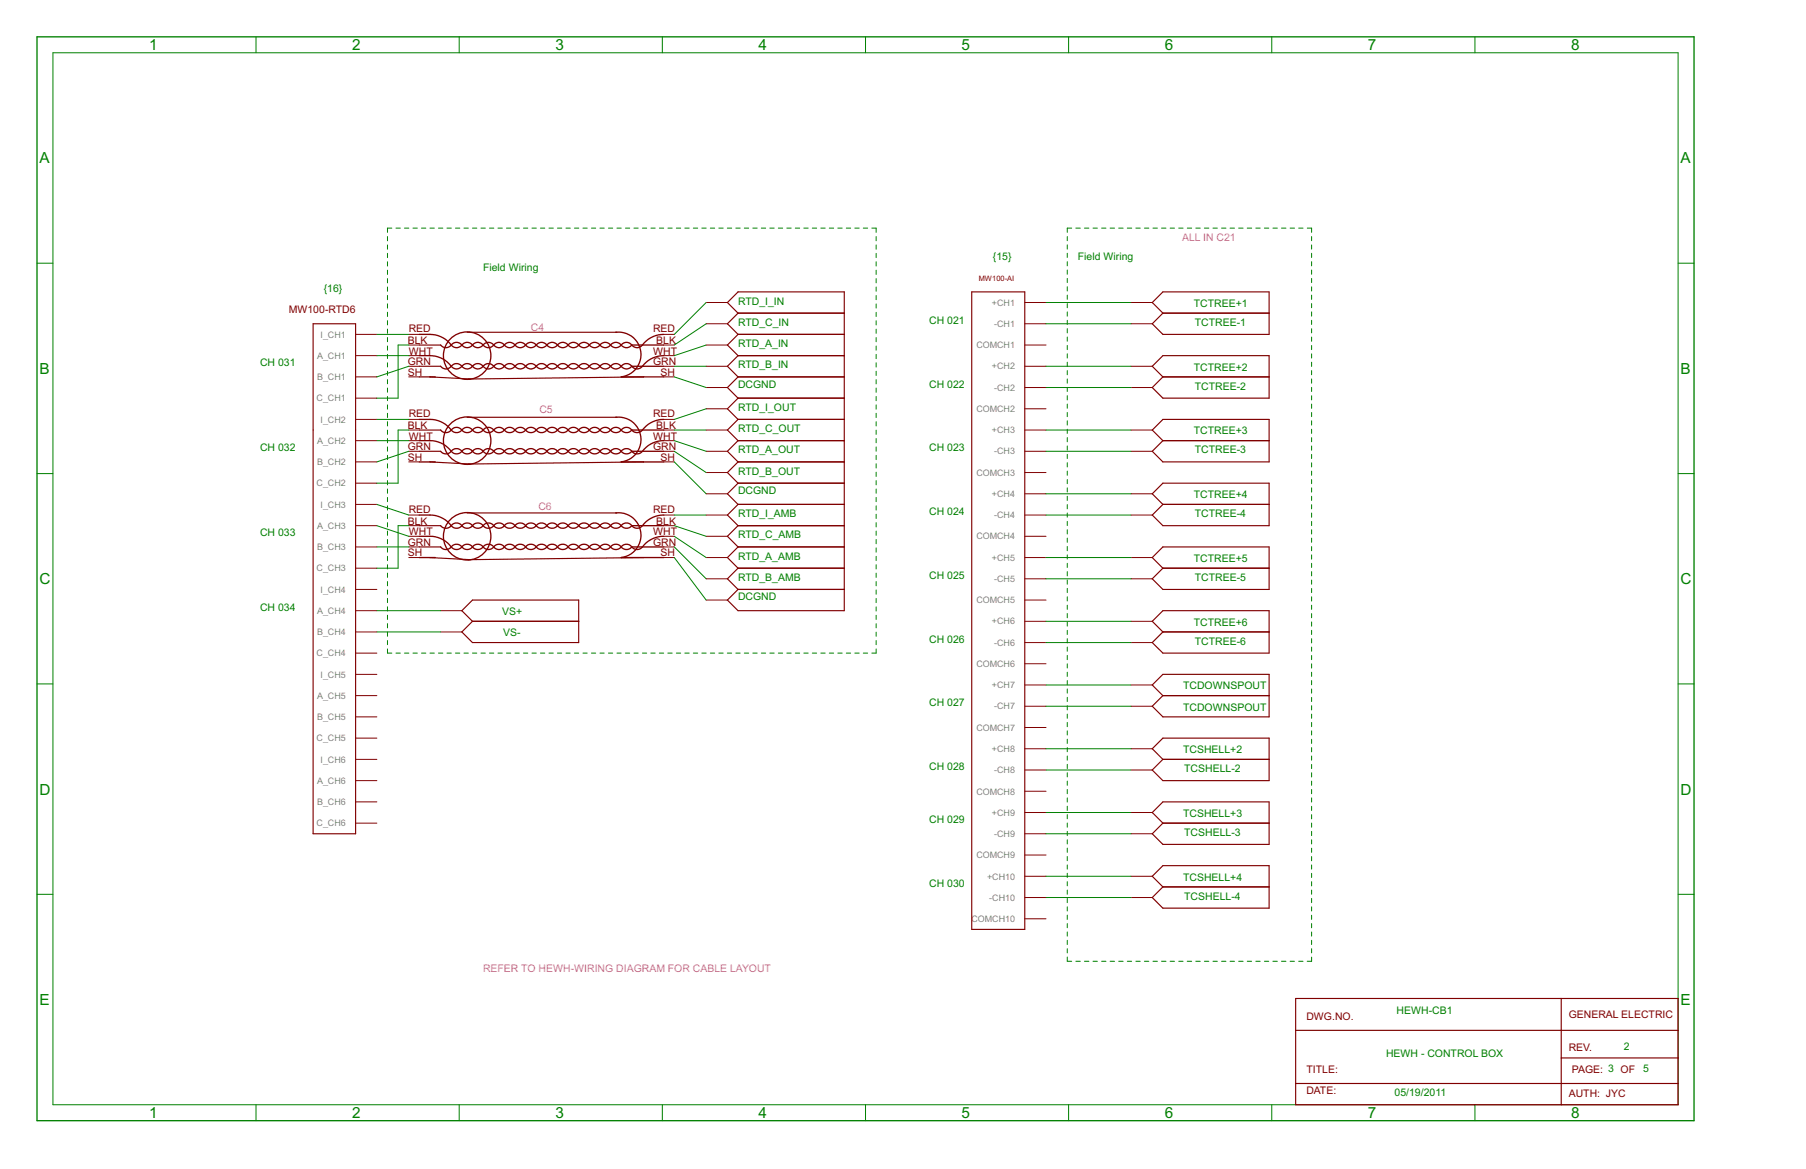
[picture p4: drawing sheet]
<svg xmlns="http://www.w3.org/2000/svg" width="432mm" height="279mm" viewBox="0 0 432 279" stroke-linecap="round" stroke-linejoin="round" font-family="sans-serif">
<g fill="#008000" stroke="#008000" stroke-width=".32">
<path d="M8.8 8.8v259.1z"/>
<path d="M8.8 267.9h396.2z"/>
<path d="M405 8.8v259.1z"/>
<path d="M8.8 8.8h396.2z"/>
</g>
<g fill="#008000" stroke="#008000" stroke-width=".24">
<path d="M12.7 12.6v251.4z"/>
<path d="M8.8 62.9h3.9z"/>
<path d="M8.8 113.2h3.9z"/>
<path d="M8.8 163.5h3.9z"/>
<path d="M8.8 213.8h3.9z"/>
<path d="M12.7 264h388.5z"/>
<path d="M61.2 264v3.9z"/>
<path d="M109.8 264v3.9z"/>
<path d="M158.4 264v3.9z"/>
<path d="M206.9 264v3.9z"/>
<path d="M255.5 264v3.9z"/>
<path d="M304.1 264v3.9z"/>
<path d="M352.6 264v3.9z"/>
<path d="M401.2 12.6v251.4z"/>
<path d="M401.2 62.9h3.8z"/>
<path d="M401.2 113.2h3.8z"/>
<path d="M401.2 163.5h3.8z"/>
<path d="M401.2 213.8h3.8z"/>
<path d="M12.7 12.6h388.5z"/>
<path d="M61.2 8.8v3.8z"/>
<path d="M109.8 8.8v3.8z"/>
<path d="M158.4 8.8v3.8z"/>
<path d="M206.9 8.8v3.8z"/>
<path d="M255.5 8.8v3.8z"/>
<path d="M304.1 8.8v3.8z"/>
<path d="M352.6 8.8v3.8z"/>
<path d="M92.6 54.5v1z"/>
<path d="M92.6 56.5v1z"/>
<path d="M92.6 58.5v1.1z"/>
<path d="M92.6 60.6v1z"/>
<path d="M92.6 62.6v1z"/>
<path d="M92.6 64.6v1z"/>
<path d="M92.6 66.6v1z"/>
<path d="M92.6 68.6v1z"/>
<path d="M92.6 70.6v1z"/>
<path d="M92.6 72.6v1z"/>
<path d="M92.6 74.6v1z"/>
<path d="M92.6 76.6v1.1z"/>
<path d="M92.6 78.7v1z"/>
<path d="M92.6 80.7v1z"/>
<path d="M92.6 82.7v1z"/>
<path d="M92.6 84.7v1z"/>
<path d="M92.6 86.7v1z"/>
<path d="M92.6 88.7v1z"/>
<path d="M92.6 90.7v1z"/>
<path d="M92.6 92.7v1z"/>
<path d="M92.6 94.8v1z"/>
<path d="M92.6 96.8v1z"/>
<path d="M92.6 98.8v1z"/>
<path d="M92.6 100.8v1z"/>
<path d="M92.6 102.8v1z"/>
<path d="M92.6 104.8v1z"/>
<path d="M92.6 106.8v1z"/>
<path d="M92.6 108.8v1.1z"/>
<path d="M92.6 110.8v1.1z"/>
<path d="M92.6 112.9v1z"/>
<path d="M92.6 114.9v1z"/>
<path d="M92.6 116.9v1z"/>
<path d="M92.6 118.9v1z"/>
<path d="M92.6 120.9v1z"/>
<path d="M92.6 122.9v1z"/>
<path d="M92.6 124.9v1z"/>
<path d="M92.6 126.9v1z"/>
<path d="M92.6 128.9v1.1z"/>
<path d="M92.6 131v1z"/>
<path d="M92.6 133v1z"/>
<path d="M92.6 135v1z"/>
<path d="M92.6 137v1z"/>
<path d="M92.6 139v1z"/>
<path d="M92.6 141v1z"/>
<path d="M92.6 143v1z"/>
<path d="M92.6 145v1z"/>
<path d="M92.6 147v1.1z"/>
<path d="M92.6 149v1.1z"/>
<path d="M92.6 151.1v1z"/>
<path d="M92.6 153.1v1z"/>
<path d="M92.6 155.1v1z"/>
<path d="M209.5 155.1v1z"/>
<path d="M209.5 153.1v1z"/>
<path d="M209.5 151.1v1z"/>
<path d="M209.5 149.1v1z"/>
<path d="M209.5 147.1v1z"/>
<path d="M209.5 145v1z"/>
<path d="M209.5 143v1z"/>
<path d="M209.5 141v1z"/>
<path d="M209.5 139v1z"/>
<path d="M209.5 137v1z"/>
<path d="M209.5 135v1z"/>
<path d="M209.5 133v1z"/>
<path d="M209.5 131v1z"/>
<path d="M209.5 128.9v1.1z"/>
<path d="M209.5 126.9v1z"/>
<path d="M209.5 124.9v1z"/>
<path d="M209.5 122.9v1z"/>
<path d="M209.5 120.9v1z"/>
<path d="M209.5 118.9v1z"/>
<path d="M209.5 116.9v1z"/>
<path d="M209.5 114.9v1z"/>
<path d="M209.5 112.9v1z"/>
<path d="M209.5 110.8v1.1z"/>
<path d="M209.5 108.8v1.1z"/>
<path d="M209.5 106.8v1z"/>
<path d="M209.5 104.8v1z"/>
<path d="M209.5 102.8v1z"/>
<path d="M209.5 100.8v1z"/>
<path d="M209.5 98.8v1z"/>
<path d="M209.5 96.8v1z"/>
<path d="M209.5 94.8v1z"/>
<path d="M209.5 92.7v1.1z"/>
<path d="M209.5 90.7v1.1z"/>
<path d="M209.5 88.7v1z"/>
<path d="M209.5 86.7v1z"/>
<path d="M209.5 84.7v1z"/>
<path d="M209.5 82.7v1z"/>
<path d="M209.5 80.7v1z"/>
<path d="M209.5 78.7v1z"/>
<path d="M209.5 76.7v1z"/>
<path d="M209.5 74.7v.9z"/>
<path d="M209.5 72.6v1z"/>
<path d="M209.5 70.6v1z"/>
<path d="M209.5 68.6v1z"/>
<path d="M209.5 66.6v1z"/>
<path d="M209.5 64.6v1z"/>
<path d="M209.5 62.6v1z"/>
<path d="M209.5 60.6v1z"/>
<path d="M209.5 58.5v1.1z"/>
<path d="M209.5 56.5v1z"/>
<path d="M209.5 54.5v1z"/>
<path d="M208.4 54.5h1.1z"/>
<path d="M206.4 54.5h1z"/>
<path d="M204.4 54.5h1z"/>
<path d="M202.3 54.5h1.1z"/>
<path d="M200.3 54.5h1.1z"/>
<path d="M198.3 54.5h1z"/>
<path d="M196.2 54.5h1.1z"/>
<path d="M194.2 54.5h1.1z"/>
<path d="M192.2 54.5h1z"/>
<path d="M190.2 54.5h1z"/>
<path d="M188.1 54.5h1.1z"/>
<path d="M186.1 54.5h1z"/>
<path d="M184.1 54.5h1z"/>
<path d="M182 54.5h1.1z"/>
<path d="M180 54.5h1z"/>
<path d="M178 54.5h1z"/>
<path d="M175.9 54.5h1.1z"/>
<path d="M173.9 54.5h1z"/>
<path d="M171.9 54.5h1z"/>
<path d="M169.8 54.5h1.1z"/>
<path d="M167.8 54.5h1z"/>
<path d="M165.8 54.5h1z"/>
<path d="M163.7 54.5h1.1z"/>
<path d="M161.7 54.5h1z"/>
<path d="M159.7 54.5h1z"/>
<path d="M157.7 54.5h1z"/>
<path d="M155.6 54.5h1z"/>
<path d="M153.6 54.5h1z"/>
<path d="M151.6 54.5h1z"/>
<path d="M149.5 54.5h1.1z"/>
<path d="M147.5 54.5h1z"/>
<path d="M145.5 54.5h1z"/>
<path d="M143.4 54.5h1.1z"/>
<path d="M141.4 54.5h1z"/>
<path d="M139.4 54.5h1z"/>
<path d="M137.3 54.5h1.1z"/>
<path d="M135.3 54.5h1.1z"/>
<path d="M133.3 54.5h1z"/>
<path d="M131.2 54.5h1.1z"/>
<path d="M129.2 54.5h1.1z"/>
<path d="M127.2 54.5h1z"/>
<path d="M125.2 54.5h1z"/>
<path d="M123.1 54.5h1.1z"/>
<path d="M121.1 54.5h1z"/>
<path d="M119.1 54.5h1z"/>
<path d="M117 54.5h1.1z"/>
<path d="M115 54.5h1z"/>
<path d="M113 54.5h1z"/>
<path d="M110.9 54.5h1.1z"/>
<path d="M108.9 54.5h1z"/>
<path d="M106.9 54.5h1z"/>
<path d="M104.8 54.5h1.1z"/>
<path d="M102.8 54.5h1z"/>
<path d="M100.8 54.5h1z"/>
<path d="M98.7 54.5h1.1z"/>
<path d="M96.7 54.5h1z"/>
<path d="M94.7 54.5h1z"/>
<path d="M92.6 54.5h1.1z"/>
<path d="M255.2 54.5v1z"/>
<path d="M255.2 56.5v1z"/>
<path d="M255.2 58.5v1z"/>
<path d="M255.2 60.5v1z"/>
<path d="M255.2 62.5v1z"/>
<path d="M255.2 64.5v1.1z"/>
<path d="M255.2 66.5v1z"/>
<path d="M255.2 68.5v1.1z"/>
<path d="M255.2 70.5v1z"/>
<path d="M255.2 72.6v1z"/>
<path d="M255.2 74.5v1.1z"/>
<path d="M255.2 76.6v1z"/>
<path d="M255.2 78.5v1.1z"/>
<path d="M255.2 80.6v1z"/>
<path d="M255.2 82.6v1z"/>
<path d="M255.2 84.6v1z"/>
<path d="M255.2 86.6v1z"/>
<path d="M255.2 88.6v1z"/>
<path d="M255.2 90.6v1z"/>
<path d="M255.2 92.6v1z"/>
<path d="M255.2 94.6v1z"/>
<path d="M255.2 96.6v1z"/>
<path d="M255.2 98.6v1z"/>
<path d="M255.2 100.6v1z"/>
<path d="M255.2 102.6v1z"/>
<path d="M255.2 104.6v1z"/>
<path d="M255.2 106.6v1z"/>
<path d="M255.2 108.6v1z"/>
<path d="M255.2 110.6v1z"/>
<path d="M255.2 112.6v1z"/>
<path d="M255.2 114.6v1z"/>
<path d="M255.2 116.6v1z"/>
<path d="M255.2 118.6v1z"/>
<path d="M255.2 120.6v1z"/>
<path d="M255.2 122.6v1z"/>
<path d="M255.2 124.6v1z"/>
<path d="M255.2 126.6v1z"/>
<path d="M255.2 128.6v1z"/>
<path d="M255.2 130.6v1z"/>
<path d="M255.2 132.6v1z"/>
<path d="M255.2 134.6v1z"/>
<path d="M255.2 136.6v1z"/>
<path d="M255.2 138.6v1z"/>
<path d="M255.2 140.6v1z"/>
<path d="M255.2 142.6v1z"/>
<path d="M255.2 144.6v1z"/>
<path d="M255.2 146.6v1.1z"/>
<path d="M255.2 148.6v1z"/>
<path d="M255.2 150.7v1z"/>
<path d="M255.2 152.6v1.1z"/>
<path d="M255.2 154.7v1z"/>
<path d="M255.2 156.6v1.1z"/>
<path d="M255.2 158.7v1z"/>
<path d="M255.2 160.7v1z"/>
<path d="M255.2 162.7v1z"/>
<path d="M255.2 164.7v1z"/>
<path d="M255.2 166.7v1z"/>
<path d="M255.2 168.7v1z"/>
<path d="M255.2 170.7v1z"/>
<path d="M255.2 172.7v1z"/>
<path d="M255.2 174.7v1z"/>
<path d="M255.2 176.7v1z"/>
<path d="M255.2 178.7v1z"/>
<path d="M255.2 180.7v1z"/>
<path d="M255.2 182.7v1z"/>
<path d="M255.2 184.7v1z"/>
<path d="M255.2 186.7v1z"/>
<path d="M255.2 188.7v1z"/>
<path d="M255.2 190.7v1z"/>
<path d="M255.2 192.7v1z"/>
<path d="M255.2 194.7v1z"/>
<path d="M255.2 196.7v1z"/>
<path d="M255.2 198.7v1z"/>
<path d="M255.2 200.7v1z"/>
<path d="M255.2 202.7v1z"/>
<path d="M255.2 204.7v1z"/>
<path d="M255.2 206.7v1z"/>
<path d="M255.2 208.7v1z"/>
<path d="M255.2 210.7v1z"/>
<path d="M255.2 212.7v1z"/>
<path d="M255.2 214.7v1z"/>
<path d="M255.2 216.7v1z"/>
<path d="M255.2 218.7v1z"/>
<path d="M255.2 220.7v1z"/>
<path d="M255.2 222.7v1z"/>
<path d="M255.2 224.7v1.1z"/>
<path d="M255.2 226.7v1z"/>
<path d="M255.2 228.7v1.1z"/>
<path d="M255.2 229.8h1z"/>
<path d="M257.2 229.8h1.1z"/>
<path d="M259.3 229.8h1z"/>
<path d="M261.3 229.8h1.1z"/>
<path d="M263.4 229.8h1z"/>
<path d="M265.4 229.8h1.1z"/>
<path d="M267.5 229.8h1z"/>
<path d="M269.5 229.8h1.1z"/>
<path d="M271.6 229.8h1z"/>
<path d="M273.6 229.8h1.1z"/>
<path d="M275.7 229.8h1z"/>
<path d="M277.7 229.8h1.1z"/>
<path d="M279.8 229.8h1z"/>
<path d="M281.8 229.8h1.1z"/>
<path d="M283.9 229.8h1z"/>
<path d="M285.9 229.8h1.1z"/>
<path d="M288 229.8h1z"/>
<path d="M290 229.8h1.1z"/>
<path d="M292.1 229.8h1z"/>
<path d="M294.1 229.8h1.1z"/>
<path d="M296.2 229.8h1z"/>
<path d="M298.2 229.8h1z"/>
<path d="M300.3 229.8h1z"/>
<path d="M302.3 229.8h1z"/>
<path d="M304.3 229.8h1.1z"/>
<path d="M306.4 229.8h1.1z"/>
<path d="M308.4 229.8h1.1z"/>
<path d="M310.5 229.8h1z"/>
<path d="M312.5 229.8h1.1z"/>
<path d="M313.6 228.8v1z"/>
<path d="M313.6 226.7v1z"/>
<path d="M313.6 224.7v1.1z"/>
<path d="M313.6 222.7v1z"/>
<path d="M313.6 220.7v1.1z"/>
<path d="M313.6 218.7v1z"/>
<path d="M313.6 216.7v1z"/>
<path d="M313.6 214.7v1z"/>
<path d="M313.6 212.7v1z"/>
<path d="M313.6 210.7v1z"/>
<path d="M313.6 208.7v1z"/>
<path d="M313.6 206.7v1z"/>
<path d="M313.6 204.7v1z"/>
<path d="M313.6 202.7v1z"/>
<path d="M313.6 200.7v1z"/>
<path d="M313.6 198.7v1z"/>
<path d="M313.6 196.7v1z"/>
<path d="M313.6 194.7v1z"/>
<path d="M313.6 192.7v1z"/>
<path d="M313.6 190.7v1z"/>
<path d="M313.6 188.7v1z"/>
<path d="M313.6 186.7v1z"/>
<path d="M313.6 184.7v1z"/>
<path d="M313.6 182.7v1z"/>
<path d="M313.6 180.7v1z"/>
<path d="M313.6 178.7v1z"/>
<path d="M313.6 176.7v1z"/>
<path d="M313.6 174.7v1z"/>
<path d="M313.6 172.7v1z"/>
<path d="M313.6 170.7v1z"/>
<path d="M313.6 168.7v1z"/>
<path d="M313.6 166.7v1z"/>
<path d="M313.6 164.7v1z"/>
<path d="M313.6 162.7v1z"/>
<path d="M313.6 160.7v1z"/>
<path d="M313.6 158.7v1z"/>
<path d="M313.6 156.7v1z"/>
<path d="M313.6 154.7v1z"/>
<path d="M313.6 152.6v1.1z"/>
<path d="M313.6 150.7v1z"/>
<path d="M313.6 148.6v1.1z"/>
<path d="M313.6 146.7v1z"/>
<path d="M313.6 144.6v1z"/>
<path d="M313.6 142.6v1.1z"/>
<path d="M313.6 140.6v1z"/>
<path d="M313.6 138.6v1z"/>
<path d="M313.6 136.6v1z"/>
<path d="M313.6 134.6v1z"/>
<path d="M313.6 132.6v1z"/>
<path d="M313.6 130.6v1z"/>
<path d="M313.6 128.6v1z"/>
<path d="M313.6 126.6v1z"/>
<path d="M313.6 124.6v1z"/>
<path d="M313.6 122.6v1z"/>
<path d="M313.6 120.6v1z"/>
<path d="M313.6 118.6v1z"/>
<path d="M313.6 116.6v1z"/>
<path d="M313.6 114.6v1z"/>
<path d="M313.6 112.6v1z"/>
<path d="M313.6 110.6v1z"/>
<path d="M313.6 108.6v1z"/>
<path d="M313.6 106.6v1z"/>
<path d="M313.6 104.6v1z"/>
<path d="M313.6 102.6v1z"/>
<path d="M313.6 100.6v1z"/>
<path d="M313.6 98.6v1z"/>
<path d="M313.6 96.6v1z"/>
<path d="M313.6 94.6v1z"/>
<path d="M313.6 92.6v1z"/>
<path d="M313.6 90.6v1z"/>
<path d="M313.6 88.6v1z"/>
<path d="M313.6 86.6v1z"/>
<path d="M313.6 84.6v1z"/>
<path d="M313.6 82.6v1z"/>
<path d="M313.6 80.6v1z"/>
<path d="M313.6 78.6v1z"/>
<path d="M313.6 76.6v1z"/>
<path d="M313.6 74.5v1.1z"/>
<path d="M313.6 72.6v1z"/>
<path d="M313.6 70.5v1.1z"/>
<path d="M313.6 68.6v1z"/>
<path d="M313.6 66.5v1z"/>
<path d="M313.6 64.5v1.1z"/>
<path d="M313.6 62.5v1z"/>
<path d="M313.6 60.5v1.1z"/>
<path d="M313.6 58.5v1z"/>
<path d="M313.6 56.5v1z"/>
<path d="M313.6 54.5v1z"/>
<path d="M312.6 54.5h1z"/>
<path d="M310.5 54.5h1z"/>
<path d="M308.4 54.5h1.1z"/>
<path d="M306.4 54.5h1.1z"/>
<path d="M304.3 54.5h1.1z"/>
<path d="M302.3 54.5h1z"/>
<path d="M300.3 54.5h1z"/>
<path d="M298.2 54.5h1.1z"/>
<path d="M296.2 54.5h1z"/>
<path d="M294.1 54.5h1.1z"/>
<path d="M292.1 54.5h1z"/>
<path d="M290 54.5h1.1z"/>
<path d="M288 54.5h1z"/>
<path d="M285.9 54.5h1.1z"/>
<path d="M283.9 54.5h1z"/>
<path d="M281.8 54.5h1.1z"/>
<path d="M279.8 54.5h1z"/>
<path d="M277.7 54.5h1.1z"/>
<path d="M275.7 54.5h1z"/>
<path d="M273.6 54.5h1.1z"/>
<path d="M271.6 54.5h1z"/>
<path d="M269.5 54.5h1.1z"/>
<path d="M267.5 54.5h1z"/>
<path d="M265.4 54.5h1.1z"/>
<path d="M263.4 54.5h1z"/>
<path d="M261.3 54.5h1.1z"/>
<path d="M259.3 54.5h1z"/>
<path d="M257.2 54.5h1.1z"/>
<path d="M255.2 54.5h1z"/>
<path d="M92.6 156.1h1.1z"/>
<path d="M94.7 156.1h1z"/>
<path d="M96.7 156.1h1z"/>
<path d="M98.7 156.1h1.1z"/>
<path d="M100.8 156.1h1z"/>
<path d="M102.8 156.1h1z"/>
<path d="M104.8 156.1h1.1z"/>
<path d="M106.9 156.1h1z"/>
<path d="M108.9 156.1h1z"/>
<path d="M110.9 156.1h1.1z"/>
<path d="M113 156.1h1z"/>
<path d="M115 156.1h1z"/>
<path d="M117 156.1h1.1z"/>
<path d="M119.1 156.1h1z"/>
<path d="M121.1 156.1h1z"/>
<path d="M123.1 156.1h1.1z"/>
<path d="M125.2 156.1h1z"/>
<path d="M127.2 156.1h1z"/>
<path d="M129.2 156.1h1.1z"/>
<path d="M131.2 156.1h1.1z"/>
<path d="M133.3 156.1h1z"/>
<path d="M135.3 156.1h1z"/>
<path d="M137.3 156.1h1.1z"/>
<path d="M139.4 156.1h1z"/>
<path d="M141.4 156.1h1z"/>
<path d="M143.4 156.1h1.1z"/>
<path d="M145.5 156.1h1z"/>
<path d="M147.5 156.1h1z"/>
<path d="M149.5 156.1h1.1z"/>
<path d="M151.6 156.1h1z"/>
<path d="M153.6 156.1h1z"/>
<path d="M155.6 156.1h1z"/>
<path d="M157.6 156.1h1.1z"/>
<path d="M159.7 156.1h1z"/>
<path d="M161.7 156.1h1z"/>
<path d="M163.7 156.1h1.1z"/>
<path d="M165.8 156.1h1z"/>
<path d="M167.8 156.1h1z"/>
<path d="M169.8 156.1h1.1z"/>
<path d="M171.9 156.1h1z"/>
<path d="M173.9 156.1h1z"/>
<path d="M175.9 156.1h1.1z"/>
<path d="M178 156.1h1z"/>
<path d="M180 156.1h1z"/>
<path d="M182 156.1h1.1z"/>
<path d="M184.1 156.1h1z"/>
<path d="M186.1 156.1h1z"/>
<path d="M188.1 156.1h1.1z"/>
<path d="M190.2 156.1h1z"/>
<path d="M192.2 156.1h1z"/>
<path d="M194.2 156.1h1.1z"/>
<path d="M196.2 156.1h1.1z"/>
<path d="M198.3 156.1h1z"/>
<path d="M200.3 156.1h1.1z"/>
<path d="M202.3 156.1h1.1z"/>
<path d="M204.4 156.1h1z"/>
<path d="M206.4 156.1h1z"/>
<path d="M208.4 156.1h1.1z"/>
<path d="M250.1 72.3h20.3z"/>
<path d="M250.1 77.4h20.3z"/>
<path d="M250.1 87.5h20.3z"/>
<path d="M250.1 92.6h20.3z"/>
<path d="M250.1 102.8h20.3z"/>
<path d="M250.1 107.9h20.3z"/>
<path d="M250.1 118h20.3z"/>
<path d="M250.1 123.1h20.3z"/>
<path d="M250.1 133.3h20.3z"/>
<path d="M250.1 138.3h20.3z"/>
<path d="M250.1 148.5h20.3z"/>
<path d="M250.1 153.6h20.3z"/>
<path d="M250.1 163.7h20.3z"/>
<path d="M250.1 168.8h20.3z"/>
<path d="M250.1 179h20.3z"/>
<path d="M250.1 184h20.3z"/>
<path d="M90.1 79.9h7.6z"/>
<path d="M90.1 100.2h7.6z"/>
<path d="M90.1 120.6l7.6 2.5z"/>
<path d="M161.2 79.9l7.6-7.6z"/>
<path d="M161.2 82.5l7.6-5.1z"/>
<path d="M161.2 85l7.6-2.5z"/>
<path d="M161.2 87.5h7.6z"/>
<path d="M161.2 100.2l7.6-2.5z"/>
<path d="M161.2 102.8h7.6z"/>
<path d="M161.2 105.3l7.6 2.6z"/>
<path d="M161.2 107.9l7.6 5z"/>
<path d="M161.2 123.1h7.6z"/>
<path d="M161.2 125.6l7.6 2.6z"/>
<path d="M161.2 128.2l7.6 5.1z"/>
<path d="M161.2 130.7l7.6 7.6z"/>
<path d="M161.2 133.3l7.6 10.1z"/>
<path d="M161.2 110.4l7.6 7.6z"/>
<path d="M161.2 90.1l7.6 2.5z"/>
<path d="M250.1 194.2h20.3z"/>
<path d="M250.1 199.3h20.3z"/>
<path d="M250.1 209.4h20.3z"/>
<path d="M250.1 214.5h20.3z"/>
<path d="M90.1 85h7.6z"/>
<path d="M90.1 90.1l7.6-2.6z"/>
<path d="M95.2 82.5h2.5z"/>
<path d="M95.2 82.5v12.7z"/>
<path d="M90.1 95.2h5.1z"/>
<path d="M90.1 105.3h7.6z"/>
<path d="M90.1 110.4l7.6-2.5z"/>
<path d="M95.2 102.8h2.5z"/>
<path d="M95.2 102.8v12.7z"/>
<path d="M90.1 115.5h5.1z"/>
<path d="M90.1 125.6l7.6 2.6z"/>
<path d="M90.1 130.7h7.6z"/>
<path d="M95.2 125.6h2.5z"/>
<path d="M95.2 125.6v10.2z"/>
<path d="M90.1 135.8h5.1z"/>
<path d="M90.1 146h15.2z"/>
<path d="M90.1 151h15.2z"/>
</g>
<g fill="#800000" stroke="#800000" stroke-width=".24">
<path d="M85 79.9h5.1z"/>
<path d="M85 85h5.1z"/>
<path d="M85 90.1h5.1z"/>
<path d="M85 95.2h5.1z"/>
<path d="M85 100.2h5.1z"/>
<path d="M85 105.3h5.1z"/>
<path d="M85 110.4h5.1z"/>
<path d="M85 115.5h5.1z"/>
<path d="M85 120.6h5.1z"/>
<path d="M85 125.6h5.1z"/>
<path d="M85 130.7h5.1z"/>
<path d="M85 135.8h5.1z"/>
<path d="M85 140.9h5.1z"/>
<path d="M85 146h5.1z"/>
<path d="M85 151h5.1z"/>
<path d="M85 156.1h5.1z"/>
<path d="M85 161.2h5.1z"/>
<path d="M85 166.3h5.1z"/>
<path d="M85 171.3h5.1z"/>
<path d="M85 176.4h5.1z"/>
<path d="M85 181.5h5.1z"/>
<path d="M85 186.6h5.1z"/>
<path d="M85 191.7h5.1z"/>
<path d="M85 196.7h5.1z"/>
<path d="M168.8 77.4h5.1z"/>
<path d="M168.8 82.5h5.1z"/>
<path d="M168.8 72.3h5.1z"/>
<path d="M168.8 87.5h5.1z"/>
<path d="M168.8 102.8h5.1z"/>
<path d="M168.8 107.9h5.1z"/>
<path d="M168.8 97.7h5.1z"/>
<path d="M168.8 112.9h5.1z"/>
<path d="M168.8 128.2h5.1z"/>
<path d="M168.8 133.3h5.1z"/>
<path d="M168.8 123.1h5.1z"/>
<path d="M168.8 138.3h5.1z"/>
<path d="M245 72.3h5.1z"/>
<path d="M245 77.4h5.1z"/>
<path d="M245 82.5h5.1z"/>
<path d="M245 87.5h5.1z"/>
<path d="M245 92.6h5.1z"/>
<path d="M245 97.7h5.1z"/>
<path d="M245 102.8h5.1z"/>
<path d="M245 107.9h5.1z"/>
<path d="M245 112.9h5.1z"/>
<path d="M245 118h5.1z"/>
<path d="M245 123.1h5.1z"/>
<path d="M245 128.2h5.1z"/>
<path d="M245 133.3h5.1z"/>
<path d="M245 138.3h5.1z"/>
<path d="M245 143.4h5.1z"/>
<path d="M245 148.5h5.1z"/>
<path d="M245 153.6h5.1z"/>
<path d="M245 158.6h5.1z"/>
<path d="M245 163.7h5.1z"/>
<path d="M245 168.8h5.1z"/>
<path d="M245 173.9h5.1z"/>
<path d="M245 179h5.1z"/>
<path d="M245 184h5.1z"/>
<path d="M245 189.1h5.1z"/>
<path d="M245 194.2h5.1z"/>
<path d="M245 199.3h5.1z"/>
<path d="M245 204.4h5.1z"/>
<path d="M245 209.4h5.1z"/>
<path d="M245 214.5h5.1z"/>
<path d="M245 219.6h5.1z"/>
<path d="M270.4 72.3h5.1z"/>
<path d="M270.4 77.4h5.1z"/>
<path d="M270.4 87.5h5.1z"/>
<path d="M270.4 92.6h5.1z"/>
<path d="M270.4 102.8h5.1z"/>
<path d="M270.4 107.9h5.1z"/>
<path d="M270.4 118h5.1z"/>
<path d="M270.4 123.1h5.1z"/>
<path d="M270.4 133.3h5.1z"/>
<path d="M270.4 138.3h5.1z"/>
<path d="M270.4 148.5h5.1z"/>
<path d="M270.4 153.6h5.1z"/>
<path d="M270.4 163.7h5.1z"/>
<path d="M270.4 168.8h5.1z"/>
<path d="M270.4 179h5.1z"/>
<path d="M270.4 184h5.1z"/>
<path d="M97.7 79.9h2.6z"/>
<path d="M97.7 82.5h2.6z"/>
<path d="M97.7 85h2.6z"/>
<path d="M97.7 87.5h2.6z"/>
<path d="M97.7 90.1h2.6z"/>
<path d="M158.7 79.9h2.5z"/>
<path d="M158.7 82.5h2.5z"/>
<path d="M158.7 85h2.5z"/>
<path d="M158.7 87.5h2.5z"/>
<path d="M158.7 90.1h2.5z"/>
<path d="M97.7 100.2h2.6z"/>
<path d="M97.7 102.8h2.6z"/>
<path d="M97.7 105.3h2.6z"/>
<path d="M97.7 107.9h2.6z"/>
<path d="M97.7 110.4h2.6z"/>
<path d="M158.7 100.2h2.5z"/>
<path d="M158.7 102.8h2.5z"/>
<path d="M158.7 105.3h2.5z"/>
<path d="M158.7 107.9h2.5z"/>
<path d="M158.7 110.4h2.5z"/>
<path d="M97.7 123.1h2.6z"/>
<path d="M97.7 125.6h2.6z"/>
<path d="M97.7 128.2h2.6z"/>
<path d="M97.7 130.7h2.6z"/>
<path d="M97.7 133.3h2.6z"/>
<path d="M158.7 123.1h2.5z"/>
<path d="M158.7 125.6h2.5z"/>
<path d="M158.7 128.2h2.5z"/>
<path d="M158.7 130.7h2.5z"/>
<path d="M158.7 133.3h2.5z"/>
<path d="M168.8 92.6h5.1z"/>
<path d="M168.8 118h5.1z"/>
<path d="M168.8 143.4h5.1z"/>
<path d="M270.4 194.2h5.1z"/>
<path d="M270.4 199.3h5.1z"/>
<path d="M270.4 209.4h5.1z"/>
<path d="M270.4 214.5h5.1z"/>
<path d="M105.3 146h5.1z"/>
<path d="M105.3 151h5.1z"/>
</g>
<g fill="#800000" stroke="#800000" stroke-width=".28">
<path d="M85 102.8v96.5z"/>
<path d="M74.9 199.3h10.1z"/>
<path d="M74.9 102.8v96.5z"/>
<path d="M85 77.4v25.4z"/>
<path d="M74.9 77.4h10.1z"/>
<path d="M74.9 77.4v25.4z"/>
<path d="M173.9 77.4l2.6-2.6z"/>
<path d="M176.5 74.8h25.4z"/>
<path d="M201.9 74.8v5.1z"/>
<path d="M176.5 79.9h25.4z"/>
<path d="M173.9 77.4l2.6 2.5z"/>
<path d="M173.9 82.5l2.6-2.6z"/>
<path d="M201.9 79.9v5.1z"/>
<path d="M176.5 85h25.4z"/>
<path d="M173.9 82.5l2.6 2.5z"/>
<path d="M173.9 72.3l2.6-2.5z"/>
<path d="M176.5 69.8h25.4z"/>
<path d="M201.9 69.8v5z"/>
<path d="M173.9 72.3l2.6 2.5z"/>
<path d="M173.9 87.5l2.6-2.5z"/>
<path d="M201.9 85v5.1z"/>
<path d="M176.5 90.1h25.4z"/>
<path d="M173.9 87.5l2.6 2.6z"/>
<path d="M173.9 102.8l2.6-2.6z"/>
<path d="M176.5 100.2h25.4z"/>
<path d="M201.9 100.2v5.1z"/>
<path d="M176.5 105.3h25.4z"/>
<path d="M173.9 102.8l2.6 2.5z"/>
<path d="M173.9 107.9l2.6-2.6z"/>
<path d="M201.9 105.3v5.1z"/>
<path d="M176.5 110.4h25.4z"/>
<path d="M173.9 107.9l2.6 2.5z"/>
<path d="M173.9 97.7l2.6-2.5z"/>
<path d="M176.5 95.2h25.4z"/>
<path d="M201.9 95.2v5z"/>
<path d="M173.9 97.7l2.6 2.5z"/>
<path d="M173.9 112.9l2.6-2.5z"/>
<path d="M201.9 110.4v5.1z"/>
<path d="M176.5 115.5h25.4z"/>
<path d="M173.9 112.9l2.6 2.6z"/>
<path d="M173.9 128.2l2.6-2.6z"/>
<path d="M176.5 125.6h25.4z"/>
<path d="M201.9 125.6v5.1z"/>
<path d="M176.5 130.7h25.4z"/>
<path d="M173.9 128.2l2.6 2.5z"/>
<path d="M173.9 133.3l2.6-2.6z"/>
<path d="M201.9 130.7v5.1z"/>
<path d="M176.5 135.8h25.4z"/>
<path d="M173.9 133.3l2.6 2.5z"/>
<path d="M173.9 123.1l2.6-2.5z"/>
<path d="M176.5 120.6h25.4z"/>
<path d="M201.9 120.6v5z"/>
<path d="M173.9 123.1l2.6 2.5z"/>
<path d="M173.9 138.3l2.6-2.5z"/>
<path d="M201.9 135.8v5.1z"/>
<path d="M176.5 140.9h25.4z"/>
<path d="M173.9 138.3l2.6 2.6z"/>
<path d="M232.3 69.8h12.7z"/>
<path d="M245 69.8v152.3z"/>
<path d="M232.3 222.1h12.7z"/>
<path d="M232.3 69.8v152.3z"/>
<path d="M275.5 72.3l2.5-2.5z"/>
<path d="M278 69.8h25.4z"/>
<path d="M303.4 69.8v5z"/>
<path d="M278 74.8h25.4z"/>
<path d="M275.5 72.3l2.5 2.5z"/>
<path d="M278 74.8l-2.5 2.6z"/>
<path d="M303.4 74.8v5.1z"/>
<path d="M278 79.9h25.4z"/>
<path d="M275.5 77.4l2.5 2.5z"/>
<path d="M275.5 87.5l2.5-2.5z"/>
<path d="M278 85h25.4z"/>
<path d="M303.4 85v5.1z"/>
<path d="M278 90.1h25.4z"/>
<path d="M275.5 87.5l2.5 2.6z"/>
<path d="M275.5 92.6l2.5-2.5z"/>
<path d="M303.4 90.1v5.1z"/>
<path d="M278 95.2h25.4z"/>
<path d="M275.5 92.6l2.5 2.6z"/>
<path d="M275.5 102.8l2.5-2.6z"/>
<path d="M278 100.2h25.4z"/>
<path d="M303.4 100.2v5.1z"/>
<path d="M278 105.3h25.4z"/>
<path d="M275.5 102.8l2.5 2.5z"/>
<path d="M275.5 107.9l2.5-2.6z"/>
<path d="M303.4 105.3v5.1z"/>
<path d="M278 110.4h25.4z"/>
<path d="M275.5 107.9l2.5 2.5z"/>
<path d="M278 115.5l-2.5 2.5z"/>
<path d="M278 115.5h25.4z"/>
<path d="M303.4 115.5v5.1z"/>
<path d="M278 120.6h25.4z"/>
<path d="M275.5 118l2.5 2.6z"/>
<path d="M275.5 123.1l2.5-2.5z"/>
<path d="M303.4 120.6v5z"/>
<path d="M278 125.6h25.4z"/>
<path d="M275.5 123.1l2.5 2.5z"/>
<path d="M275.5 133.3l2.5-2.6z"/>
<path d="M278 130.7h25.4z"/>
<path d="M303.4 130.7v5.1z"/>
<path d="M278 135.8h25.4z"/>
<path d="M275.5 133.3l2.5 2.5z"/>
<path d="M278 135.8l-2.5 2.5z"/>
<path d="M303.4 135.8v5.1z"/>
<path d="M278 140.9h25.4z"/>
<path d="M275.5 138.3l2.5 2.6z"/>
<path d="M278 146l-2.5 2.5z"/>
<path d="M278 146h25.4z"/>
<path d="M303.4 146v5z"/>
<path d="M278 151h25.4z"/>
<path d="M275.5 148.5l2.5 2.5z"/>
<path d="M275.5 153.6l2.5-2.6z"/>
<path d="M303.4 151v5.1z"/>
<path d="M278 156.1h25.4z"/>
<path d="M275.5 153.6l2.5 2.5z"/>
<path d="M278 161.2l-2.5 2.5z"/>
<path d="M278 161.2h25.4z"/>
<path d="M303.4 161.2v5.1z"/>
<path d="M278 166.3h25.4z"/>
<path d="M275.5 163.7l2.5 2.6z"/>
<path d="M278 166.3l-2.5 2.5z"/>
<path d="M303.4 166.3v5z"/>
<path d="M278 171.3h25.4z"/>
<path d="M275.5 168.8l2.5 2.5z"/>
<path d="M275.5 179l2.5-2.6z"/>
<path d="M278 176.4h25.4z"/>
<path d="M303.4 176.4v5.1z"/>
<path d="M278 181.5h25.4z"/>
<path d="M275.5 179l2.5 2.5z"/>
<path d="M278 181.5l-2.5 2.5z"/>
<path d="M303.4 181.5v5.1z"/>
<path d="M278 186.6h25.4z"/>
<path d="M275.5 184l2.5 2.6z"/>
<path d="M111.7 79.4h35.6z"/>
<path d="M147.3 79.4h.2z"/>
<path d="M111.9 90.6l42-.5z"/>
<path d="M100.3 82.5h5z"/>
<path d="M100.3 87.5h5z"/>
<path d="M102.8 90.1l9.7 .5z"/>
<path d="M111.7 99.7h35.6z"/>
<path d="M147.3 99.7h.2z"/>
<path d="M111.9 110.9l42-.5z"/>
<path d="M100.3 102.8h5z"/>
<path d="M100.3 107.9h5z"/>
<path d="M102.8 110.4l9.7 .5z"/>
<path d="M111.7 122.6h35.6z"/>
<path d="M147.3 122.6h.2z"/>
<path d="M111.9 133.8l42-.5z"/>
<path d="M100.3 125.6h5z"/>
<path d="M100.3 130.7h5z"/>
<path d="M102.8 133.3l9.7 .5z"/>
<path d="M309.8 238.6v7.7z"/>
<path d="M309.8 246.3v12.7z"/>
<path d="M309.8 259v5z"/>
<path d="M309.8 264h63.5z"/>
<path d="M373.3 264h27.9z"/>
<path d="M401.2 259v5z"/>
<path d="M401.2 252.9v6.1z"/>
<path d="M401.2 246.3v6.6z"/>
<path d="M401.2 238.6v7.7z"/>
<path d="M373.3 238.6h27.9z"/>
<path d="M309.8 238.6h63.5z"/>
<path d="M309.8 259h91.4z"/>
<path d="M373.3 238.6v7.7z"/>
<path d="M373.3 246.3v6.6z"/>
<path d="M373.3 252.9v11.1z"/>
<path d="M309.8 246.3h63.5z"/>
<path d="M373.3 246.3h27.9z"/>
<path d="M373.3 252.9h27.9z"/>
<path d="M173.9 92.6l2.6-2.5z"/>
<path d="M201.9 90.1v5.1z"/>
<path d="M173.9 92.6l2.6 2.6z"/>
<path d="M173.9 118l2.6-2.5z"/>
<path d="M201.9 115.5v5.1z"/>
<path d="M173.9 118l2.6 2.6z"/>
<path d="M173.9 143.4l2.6-2.5z"/>
<path d="M201.9 140.9v5.1z"/>
<path d="M176.5 146h25.4z"/>
<path d="M173.9 143.4l2.6 2.6z"/>
<path d="M275.5 194.2l2.5-2.5z"/>
<path d="M278 191.7h25.4z"/>
<path d="M303.4 191.7v5z"/>
<path d="M278 196.7h25.4z"/>
<path d="M275.5 194.2l2.5 2.5z"/>
<path d="M275.5 199.3l2.5-2.6z"/>
<path d="M303.4 196.7v5.1z"/>
<path d="M278 201.8h25.4z"/>
<path d="M275.5 199.3l2.5 2.5z"/>
<path d="M278 206.9l-2.5 2.5z"/>
<path d="M278 206.9h25.4z"/>
<path d="M303.4 206.9v5.1z"/>
<path d="M278 212h25.4z"/>
<path d="M275.5 209.4l2.5 2.6z"/>
<path d="M275.5 214.5l2.5-2.5z"/>
<path d="M303.4 212v5.1z"/>
<path d="M278 217.1h25.4z"/>
<path d="M275.5 214.5l2.5 2.6z"/>
<path d="M110.4 146l2.6-2.6z"/>
<path d="M113 143.4h25.4z"/>
<path d="M138.4 143.4v5.1z"/>
<path d="M113 148.5h25.4z"/>
<path d="M110.4 146l2.6 2.5z"/>
<path d="M110.4 151l2.6-2.5z"/>
<path d="M138.4 148.5v5.1z"/>
<path d="M113 153.6h25.4z"/>
<path d="M110.4 151l2.6 2.6z"/>
</g>
<g fill="none" stroke="#800000" stroke-width=".32">
<path d="M102.8 79.9a6.3 6.3 0 0 1 5.1 2.6M147.3 79.4a5.4 5.4 0 0 1 5.9 4.7 5.4 5.4 0 0 1-4.7 6M158.7 79.9a6.6 6.6 0 0 0-5.3 2.8 1.55 1.55 0 0 1-2.3-.2M102.8 85a6.3 6.3 0 0 1 5.1 2.5M105.3 82.5a1.57 1.57 0 0 0 2.6 0M105.3 87.5a1.57 1.57 0 0 0 2.6 0M107.9 82.5a1.57 1.57 0 0 0 2.5 0M107.9 87.5a1.57 1.57 0 0 0 2.5 0M107.9 82.5a1.57 1.57 0 0 1 2.5 0M107.9 87.5a1.57 1.57 0 0 1 2.5 0M110.4 82.5a1.57 1.57 0 0 1 2.6 0M110.4 87.5a1.57 1.57 0 0 1 2.6 0"/>
<path d="M110.4 82.5a1.57 1.57 0 0 0 2.6 0M110.4 87.5a1.57 1.57 0 0 0 2.6 0M113 82.5a1.57 1.57 0 0 1 2.5 0M113 87.5a1.57 1.57 0 0 1 2.5 0M113 82.5a1.57 1.57 0 0 0 2.5 0M113 87.5a1.57 1.57 0 0 0 2.5 0M115.5 82.5a1.57 1.57 0 0 0 2.5 0M115.5 87.5a1.57 1.57 0 0 0 2.5 0M115.5 82.5a1.57 1.57 0 0 1 2.5 0M115.5 87.5a1.57 1.57 0 0 1 2.5 0M118 82.5a1.57 1.57 0 0 1 2.6 0M118 87.5a1.57 1.57 0 0 1 2.6 0"/>
<path d="M118 82.5a1.57 1.57 0 0 0 2.6 0M118 87.5a1.57 1.57 0 0 0 2.6 0M120.6 82.5a1.57 1.57 0 0 1 2.5 0M120.6 87.5a1.57 1.57 0 0 1 2.5 0M120.6 82.5a1.57 1.57 0 0 0 2.5 0M120.6 87.5a1.57 1.57 0 0 0 2.5 0M123.1 82.5a1.57 1.57 0 0 0 2.6 0 1.57 1.57 0 0 0 2.5 0M123.1 87.5a1.57 1.57 0 0 0 2.6 0 1.57 1.57 0 0 0 2.5 0M123.1 82.5a1.57 1.57 0 0 1 2.6 0 1.57 1.57 0 0 1 2.5 0M123.1 87.5a1.57 1.57 0 0 1 2.6 0 1.57 1.57 0 0 1 2.5 0M128.2 82.5a1.57 1.57 0 0 1 2.5 0M128.2 87.5a1.57 1.57 0 0 1 2.5 0"/>
<path d="M128.2 82.5a1.57 1.57 0 0 0 2.5 0M128.2 87.5a1.57 1.57 0 0 0 2.5 0M130.7 82.5a1.57 1.57 0 0 0 2.6 0M130.7 87.5a1.57 1.57 0 0 0 2.6 0M130.7 82.5a1.57 1.57 0 0 1 2.6 0M130.7 87.5a1.57 1.57 0 0 1 2.6 0M133.3 82.5a1.57 1.57 0 0 1 2.5 0M133.3 87.5a1.57 1.57 0 0 1 2.5 0M133.3 82.5a1.57 1.57 0 0 0 2.5 0M133.3 87.5a1.57 1.57 0 0 0 2.5 0M135.8 82.5a1.57 1.57 0 0 1 2.6 0M135.8 87.5a1.57 1.57 0 0 1 2.6 0"/>
<path d="M135.8 82.5a1.57 1.57 0 0 0 2.6 0M135.8 87.5a1.57 1.57 0 0 0 2.6 0M138.4 82.5a1.57 1.57 0 0 0 2.5 0M138.4 87.5a1.57 1.57 0 0 0 2.5 0M138.4 82.5a1.57 1.57 0 0 1 2.5 0M138.4 87.5a1.57 1.57 0 0 1 2.5 0M140.9 82.5a1.57 1.57 0 0 1 2.5 0M140.9 87.5a1.57 1.57 0 0 1 2.5 0M140.9 82.5a1.57 1.57 0 0 0 2.5 0M140.9 87.5a1.57 1.57 0 0 0 2.5 0M143.4 82.5a1.57 1.57 0 0 1 2.6 0M143.4 87.5a1.57 1.57 0 0 1 2.6 0"/>
<path d="M143.4 82.5a1.57 1.57 0 0 0 2.6 0M143.4 87.5a1.57 1.57 0 0 0 2.6 0M146 82.5a1.57 1.57 0 0 0 2.5 0M146 87.5a1.57 1.57 0 0 0 2.5 0M146 82.5a1.57 1.57 0 0 1 2.5 0M146 87.5a1.57 1.57 0 0 1 2.5 0M147.3 99.7a5.4 5.4 0 0 1 5.9 4.7 5.4 5.4 0 0 1-4.7 6M148.5 82.5a1.57 1.57 0 0 1 2.6 0M148.5 87.5a1.57 1.57 0 0 1 2.6 0M148.5 82.5a1.57 1.57 0 0 0 2.6 0M148.5 87.5a1.57 1.57 0 0 0 2.6 0M158.7 85a6.6 6.6 0 0 0-5.3 2.8 1.55 1.55 0 0 1-2.3-.3"/>
<path d="M102.8 100.2a6.3 6.3 0 0 1 5.1 2.6M102.8 105.3a6.3 6.3 0 0 1 5.1 2.6M105.3 102.8a1.61 1.61 0 0 0 2.6 0M105.3 107.9a1.61 1.61 0 0 0 2.6 0M107.9 102.8a1.61 1.61 0 0 0 2.5 0M107.9 107.9a1.61 1.61 0 0 0 2.5 0M107.9 102.8a1.57 1.57 0 0 1 2.5 0M107.9 107.9a1.57 1.57 0 0 1 2.5 0M110.4 102.8a1.57 1.57 0 0 1 2.6 0M110.4 107.9a1.57 1.57 0 0 1 2.6 0M110.4 102.8a1.61 1.61 0 0 0 2.6 0M110.4 107.9a1.61 1.61 0 0 0 2.6 0"/>
<path d="M113 102.8a1.57 1.57 0 0 1 2.5 0M113 107.9a1.57 1.57 0 0 1 2.5 0M113 102.8a1.61 1.61 0 0 0 2.5 0M113 107.9a1.61 1.61 0 0 0 2.5 0M115.5 102.8a1.61 1.61 0 0 0 2.5 0M115.5 107.9a1.61 1.61 0 0 0 2.5 0M115.5 102.8a1.57 1.57 0 0 1 2.5 0M115.5 107.9a1.57 1.57 0 0 1 2.5 0M118 102.8a1.57 1.57 0 0 1 2.6 0M118 107.9a1.57 1.57 0 0 1 2.6 0M118 102.8a1.61 1.61 0 0 0 2.6 0M118 107.9a1.61 1.61 0 0 0 2.6 0"/>
<path d="M120.6 102.8a1.57 1.57 0 0 1 2.5 0M120.6 107.9a1.57 1.57 0 0 1 2.5 0M120.6 102.8a1.61 1.61 0 0 0 2.5 0M120.6 107.9a1.61 1.61 0 0 0 2.5 0M123.1 102.8a1.61 1.61 0 0 0 2.6 0 1.61 1.61 0 0 0 2.5 0M123.1 107.9a1.61 1.61 0 0 0 2.6 0 1.61 1.61 0 0 0 2.5 0M123.1 102.8a1.57 1.57 0 0 1 2.6 0 1.57 1.57 0 0 1 2.5 0M123.1 107.9a1.57 1.57 0 0 1 2.6 0 1.57 1.57 0 0 1 2.5 0M128.2 102.8a1.57 1.57 0 0 1 2.5 0M128.2 107.9a1.57 1.57 0 0 1 2.5 0M128.2 102.8a1.61 1.61 0 0 0 2.5 0M128.2 107.9a1.61 1.61 0 0 0 2.5 0"/>
<path d="M130.7 102.8a1.61 1.61 0 0 0 2.6 0M130.7 107.9a1.61 1.61 0 0 0 2.6 0M130.7 102.8a1.57 1.57 0 0 1 2.6 0M130.7 107.9a1.57 1.57 0 0 1 2.6 0M133.3 102.8a1.57 1.57 0 0 1 2.5 0M133.3 107.9a1.57 1.57 0 0 1 2.5 0M133.3 102.8a1.61 1.61 0 0 0 2.5 0M133.3 107.9a1.61 1.61 0 0 0 2.5 0M135.8 102.8a1.57 1.57 0 0 1 2.6 0M135.8 107.9a1.57 1.57 0 0 1 2.6 0M135.8 102.8a1.61 1.61 0 0 0 2.6 0M135.8 107.9a1.61 1.61 0 0 0 2.6 0"/>
<path d="M138.4 102.8a1.61 1.61 0 0 0 2.5 0M138.4 107.9a1.61 1.61 0 0 0 2.5 0M138.4 102.8a1.57 1.57 0 0 1 2.5 0M138.4 107.9a1.57 1.57 0 0 1 2.5 0M140.9 102.8a1.57 1.57 0 0 1 2.5 0M140.9 107.9a1.57 1.57 0 0 1 2.5 0M140.9 102.8a1.61 1.61 0 0 0 2.5 0M140.9 107.9a1.61 1.61 0 0 0 2.5 0M143.4 102.8a1.57 1.57 0 0 1 2.6 0M143.4 107.9a1.57 1.57 0 0 1 2.6 0M143.4 102.8a1.61 1.61 0 0 0 2.6 0M143.4 107.9a1.61 1.61 0 0 0 2.6 0"/>
<path d="M146 102.8a1.61 1.61 0 0 0 2.5 0M146 107.9a1.61 1.61 0 0 0 2.5 0M146 102.8a1.57 1.57 0 0 1 2.5 0M146 107.9a1.57 1.57 0 0 1 2.5 0M148.5 102.8a1.57 1.57 0 0 1 2.6 0M148.5 107.9a1.57 1.57 0 0 1 2.6 0M148.5 102.8a1.61 1.61 0 0 0 2.6 0M148.5 107.9a1.61 1.61 0 0 0 2.6 0M158.7 100.2a6.6 6.6 0 0 0-5.3 2.8 1.59 1.59 0 0 1-2.3-.2M158.7 105.3a6.6 6.6 0 0 0-5.3 2.8 1.59 1.59 0 0 1-2.3-.2M102.8 123.1a6.3 6.3 0 0 1 5.1 2.5M102.8 128.2a6.3 6.3 0 0 1 5.1 2.5"/>
<path d="M105.3 125.6a1.61 1.61 0 0 0 2.6 0M105.3 130.7a1.61 1.61 0 0 0 2.6 0M107.9 125.6a1.61 1.61 0 0 0 2.5 0M107.9 130.7a1.61 1.61 0 0 0 2.5 0M107.9 125.6a1.57 1.57 0 0 1 2.5 0M107.9 130.7a1.57 1.57 0 0 1 2.5 0M110.4 125.6a1.57 1.57 0 0 1 2.6 0M110.4 130.7a1.57 1.57 0 0 1 2.6 0M110.4 125.6a1.61 1.61 0 0 0 2.6 0M110.4 130.7a1.61 1.61 0 0 0 2.6 0M113 125.6a1.57 1.57 0 0 1 2.5 0M113 130.7a1.57 1.57 0 0 1 2.5 0"/>
<path d="M113 125.6a1.61 1.61 0 0 0 2.5 0M113 130.7a1.61 1.61 0 0 0 2.5 0M115.5 125.6a1.61 1.61 0 0 0 2.5 0M115.5 130.7a1.61 1.61 0 0 0 2.5 0M115.5 125.6a1.57 1.57 0 0 1 2.5 0M115.5 130.7a1.57 1.57 0 0 1 2.5 0M118 125.6a1.57 1.57 0 0 1 2.6 0M118 130.7a1.57 1.57 0 0 1 2.6 0M118 125.6a1.61 1.61 0 0 0 2.6 0M118 130.7a1.61 1.61 0 0 0 2.6 0M120.6 125.6a1.57 1.57 0 0 1 2.5 0M120.6 130.7a1.57 1.57 0 0 1 2.5 0"/>
<path d="M120.6 125.6a1.61 1.61 0 0 0 2.5 0M120.6 130.7a1.61 1.61 0 0 0 2.5 0M123.1 125.6a1.61 1.61 0 0 0 2.6 0 1.61 1.61 0 0 0 2.5 0M123.1 130.7a1.61 1.61 0 0 0 2.6 0 1.61 1.61 0 0 0 2.5 0M123.1 125.6a1.57 1.57 0 0 1 2.6 0 1.57 1.57 0 0 1 2.5 0M123.1 130.7a1.57 1.57 0 0 1 2.6 0 1.57 1.57 0 0 1 2.5 0M128.2 125.6a1.57 1.57 0 0 1 2.5 0M128.2 130.7a1.57 1.57 0 0 1 2.5 0M128.2 125.6a1.61 1.61 0 0 0 2.5 0M128.2 130.7a1.61 1.61 0 0 0 2.5 0M130.7 125.6a1.61 1.61 0 0 0 2.6 0M130.7 130.7a1.61 1.61 0 0 0 2.6 0"/>
<path d="M130.7 125.6a1.57 1.57 0 0 1 2.6 0M130.7 130.7a1.57 1.57 0 0 1 2.6 0M133.3 125.6a1.57 1.57 0 0 1 2.5 0M133.3 130.7a1.57 1.57 0 0 1 2.5 0M133.3 125.6a1.61 1.61 0 0 0 2.5 0M133.3 130.7a1.61 1.61 0 0 0 2.5 0M135.8 125.6a1.57 1.57 0 0 1 2.6 0M135.8 130.7a1.57 1.57 0 0 1 2.6 0M135.8 125.6a1.61 1.61 0 0 0 2.6 0M135.8 130.7a1.61 1.61 0 0 0 2.6 0M138.4 125.6a1.61 1.61 0 0 0 2.5 0M138.4 130.7a1.61 1.61 0 0 0 2.5 0"/>
<path d="M138.4 125.6a1.57 1.57 0 0 1 2.5 0M138.4 130.7a1.57 1.57 0 0 1 2.5 0M140.9 125.6a1.57 1.57 0 0 1 2.5 0M140.9 130.7a1.57 1.57 0 0 1 2.5 0M140.9 125.6a1.61 1.61 0 0 0 2.5 0M140.9 130.7a1.61 1.61 0 0 0 2.5 0M143.4 125.6a1.57 1.57 0 0 1 2.6 0M143.4 130.7a1.57 1.57 0 0 1 2.6 0M143.4 125.6a1.61 1.61 0 0 0 2.6 0M143.4 130.7a1.61 1.61 0 0 0 2.6 0M146 125.6a1.61 1.61 0 0 0 2.5 0M146 130.7a1.61 1.61 0 0 0 2.5 0"/>
<path d="M146 125.6a1.57 1.57 0 0 1 2.5 0M146 130.7a1.57 1.57 0 0 1 2.5 0M147.3 122.6a5.4 5.4 0 0 1 5.9 4.7 5.4 5.4 0 0 1-4.7 6M148.5 125.6a1.57 1.57 0 0 1 2.6 0M148.5 130.7a1.57 1.57 0 0 1 2.6 0M148.5 125.6a1.61 1.61 0 0 0 2.6 0M148.5 130.7a1.61 1.61 0 0 0 2.6 0M158.7 123.1a6.6 6.6 0 0 0-5.3 2.8 1.59 1.59 0 0 1-2.3-.3M158.7 128.2a6.6 6.6 0 0 0-5.3 2.8 1.59 1.59 0 0 1-2.3-.3"/>
<circle cx="111.7" cy="85" r="5.7"/>
<circle cx="111.7" cy="105.3" r="5.7"/>
<circle cx="111.7" cy="128.2" r="5.7"/>
</g>
<g fill="#800000" stroke="#800000" stroke-width=".32">
<path d="M151.1 82.5h7.6z"/>
<path d="M151.1 87.5h7.6z"/>
<path d="M100.3 85h2.5z"/>
<path d="M100.3 79.9h2.5z"/>
<path d="M100.3 90.1h2.5z"/>
<path d="M102.8 90.1h1.3z"/>
<path d="M148.5 90.1h5.4z"/>
<path d="M153.9 90.1h4.8z"/>
<path d="M151.1 102.8h7.6z"/>
<path d="M151.1 107.9h7.6z"/>
<path d="M100.3 105.3h2.5z"/>
<path d="M100.3 100.2h2.5z"/>
<path d="M100.3 110.4h2.5z"/>
<path d="M102.8 110.4h1.3z"/>
<path d="M148.5 110.4h5.4z"/>
<path d="M153.9 110.4h4.8z"/>
<path d="M151.1 125.6h7.6z"/>
<path d="M151.1 130.7h7.6z"/>
<path d="M100.3 128.2h2.5z"/>
<path d="M100.3 123.1h2.5z"/>
<path d="M100.3 133.3h2.5z"/>
<path d="M102.8 133.3h1.3z"/>
<path d="M148.5 133.3h5.4z"/>
<path d="M153.9 133.3h4.8z"/>
</g>
<g font-size="4.1" fill="#008000">
<text x="35.6" y="12">1</text>
<text x="84.2" y="12">2</text>
<text x="132.8" y="12">3</text>
<text x="181.3" y="12">4</text>
<text x="229.9" y="12">5</text>
<text x="278.5" y="12">6</text>
<text x="327.1" y="12">7</text>
<text x="375.6" y="12">8</text>
<text x="9.4" y="39.1">A</text>
<text x="401.8" y="39.1">A</text>
<text x="9.4" y="89.4">B</text>
<text x="401.8" y="89.4">B</text>
<text x="9.4" y="139.6">C</text>
<text x="401.8" y="139.6">C</text>
<text x="9.4" y="189.9">D</text>
<text x="401.8" y="189.9">D</text>
<text x="9.4" y="240.2">E</text>
<text x="401.8" y="240.2">E</text>
<text x="35.6" y="267.3">1</text>
<text x="84.2" y="267.3">2</text>
<text x="132.8" y="267.3">3</text>
<text x="181.3" y="267.3">4</text>
<text x="229.9" y="267.3">5</text>
<text x="278.5" y="267.3">6</text>
<text x="327.1" y="267.3">7</text>
<text x="375.6" y="267.3">8</text>
</g>
<g font-size="2.8" fill="#f0f">
<text x="282.6" y="57.6">ALL IN C21</text>
<text x="126.9" y="79.2">C4</text>
<text x="129" y="98.7">C5</text>
<text x="128.7" y="121.8">C6</text>
<text x="115.5" y="232.3">REFER TO HEWH-WIRING DIAGRAM FOR CABLE LAYOUT</text>
</g>
<g font-size="2.8" fill="#008000">
<text x="115.5" y="64.7">Field Wiring</text>
<text x="237.4" y="62.1">{15}</text>
<text x="257.7" y="62.1">Field Wiring</text>
<text x="77.4" y="69.8">{16}</text>
<text x="176.5" y="72.8">RTD_I_IN</text>
<text x="176.5" y="77.9">RTD_C_IN</text>
<text x="222.2" y="77.4">CH 021</text>
<text x="285.4" y="73.3">TCTREE+1</text>
<text x="285.7" y="77.9">TCTREE-1</text>
<text x="176.5" y="83">RTD_A_IN</text>
<text x="62.2" y="87.5">CH 031</text>
<text x="176.5" y="88.1">RTD_B_IN</text>
<text x="285.4" y="88.6">TCTREE+2</text>
<text x="176.5" y="92.6">DCGND</text>
<text x="222.2" y="92.6">CH 022</text>
<text x="285.7" y="93.1">TCTREE-2</text>
<text x="176.5" y="98.2">RTD_I_OUT</text>
<text x="62.2" y="107.9">CH 032</text>
<text x="176.5" y="103.3">RTD_C_OUT</text>
<text x="222.2" y="107.9">CH 023</text>
<text x="285.4" y="103.8">TCTREE+3</text>
<text x="176.5" y="108.4">RTD_A_OUT</text>
<text x="176.5" y="113.4">RTD_B_OUT</text>
<text x="285.7" y="108.4">TCTREE-3</text>
<text x="176.5" y="118">DCGND</text>
<text x="285.4" y="119">TCTREE+4</text>
<text x="176.5" y="123.6">RTD_I_AMB</text>
<text x="222.2" y="123.1">CH 024</text>
<text x="285.7" y="123.6">TCTREE-4</text>
<text x="62.2" y="128.2">CH 033</text>
<text x="176.5" y="128.7">RTD_C_AMB</text>
<text x="176.5" y="133.8">RTD_A_AMB</text>
<text x="285.4" y="134.3">TCTREE+5</text>
<text x="176.5" y="138.8">RTD_B_AMB</text>
<text x="176.5" y="143.4">DCGND</text>
<text x="222.2" y="138.3">CH 025</text>
<text x="285.7" y="138.8">TCTREE-5</text>
<text x="62.2" y="146">CH 034</text>
<text x="120.1" y="147">VS+</text>
<text x="285.4" y="149.5">TCTREE+6</text>
<text x="120.3" y="152.1">VS-</text>
<text x="222.2" y="153.6">CH 026</text>
<text x="285.7" y="154.1">TCTREE-6</text>
<text x="282.9" y="164.7">TCDOWNSPOUT</text>
<text x="222.2" y="168.8">CH 027</text>
<text x="282.9" y="169.8">TCDOWNSPOUT</text>
<text x="282.9" y="180">TCSHELL+2</text>
<text x="222.2" y="184.1">CH 028</text>
<text x="283.1" y="184.6">TCSHELL-2</text>
<text x="222.2" y="196.7">CH 029</text>
<text x="282.9" y="195.2">TCSHELL+3</text>
<text x="283.1" y="199.8">TCSHELL-3</text>
<text x="222.2" y="212">CH 030</text>
<text x="282.9" y="210.5">TCSHELL+4</text>
<text x="283.1" y="215">TCSHELL-4</text>
<text x="333.9" y="242.5">HEWH-CB1</text>
<text x="388.3" y="250.8">2</text>
<text x="331.4" y="252.6">HEWH - CONTROL BOX</text>
<text x="333.4" y="262">05/19/2011</text>
</g>
<g font-size="2.8" fill="#800000">
<text x="69" y="74.8">MW100-RTD6</text>
<text x="97.5" y="82.2">BLK</text>
<text x="97.7" y="79.4">RED</text>
<text x="156.1" y="79.4">RED</text>
<text x="156.9" y="82.2">BLK</text>
<text x="97.5" y="87.3">GRN</text>
<text x="97.5" y="89.8">SH</text>
<text x="97.7" y="84.7">WHT</text>
<text x="156.1" y="84.7">WHT</text>
<text x="156.1" y="87.3">GRN</text>
<text x="157.9" y="89.8">SH</text>
<text x="97.7" y="99.7">RED</text>
<text x="156.1" y="99.7">RED</text>
<text x="97.5" y="102.5">BLK</text>
<text x="97.5" y="107.6">GRN</text>
<text x="97.7" y="105.1">WHT</text>
<text x="156.1" y="105.1">WHT</text>
<text x="156.1" y="107.6">GRN</text>
<text x="156.9" y="102.5">BLK</text>
<text x="97.5" y="110.1">SH</text>
<text x="157.9" y="110.1">SH</text>
<text x="97.5" y="125.4">BLK</text>
<text x="97.7" y="122.6">RED</text>
<text x="156.1" y="122.6">RED</text>
<text x="156.9" y="125.4">BLK</text>
<text x="97.5" y="130.5">GRN</text>
<text x="97.7" y="127.9">WHT</text>
<text x="156.1" y="127.9">WHT</text>
<text x="156.1" y="130.5">GRN</text>
<text x="97.5" y="133">SH</text>
<text x="157.9" y="133">SH</text>
<text x="312.3" y="243.7">DWG.NO.</text>
<text x="375.1" y="243.2">GENERAL ELECTRIC</text>
<text x="375.1" y="251.1">REV.</text>
<text x="312.3" y="256.4">TITLE:</text>
<text x="375.8" y="256.4">PAGE: 3 OF 5</text>
<text x="312.3" y="261.5">DATE:</text>
<text x="375.1" y="262.3">AUTH: JYC</text>
</g>
<g font-size="2.4" fill="#808080">
<text x="237.2" y="73.1">+CH1</text>
<text x="76.6" y="80.7">I_CH1</text>
<text x="233.4" y="83.2">COMCH1</text>
<text x="237.7" y="78.1">-CH1</text>
<text x="75.8" y="85.8">A_CH1</text>
<text x="237.2" y="88.3">+CH2</text>
<text x="75.7" y="95.9">C_CH1</text>
<text x="75.8" y="90.8">B_CH1</text>
<text x="237.7" y="93.4">-CH2</text>
<text x="76.6" y="101">I_CH2</text>
<text x="233.4" y="98.5">COMCH2</text>
<text x="75.8" y="106.1">A_CH2</text>
<text x="237.2" y="103.5">+CH3</text>
<text x="75.8" y="111.2">B_CH2</text>
<text x="233.4" y="113.7">COMCH3</text>
<text x="237.7" y="108.6">-CH3</text>
<text x="75.7" y="116.2">C_CH2</text>
<text x="237.2" y="118.8">+CH4</text>
<text x="76.6" y="121.3">I_CH3</text>
<text x="237.7" y="123.9">-CH4</text>
<text x="75.8" y="126.4">A_CH3</text>
<text x="75.8" y="131.5">B_CH3</text>
<text x="233.4" y="128.9">COMCH4</text>
<text x="75.7" y="136.6">C_CH3</text>
<text x="237.2" y="134">+CH5</text>
<text x="76.6" y="141.6">I_CH4</text>
<text x="237.7" y="139.1">-CH5</text>
<text x="75.8" y="146.7">A_CH4</text>
<text x="233.4" y="144.2">COMCH5</text>
<text x="237.2" y="149.3">+CH6</text>
<text x="75.8" y="151.8">B_CH4</text>
<text x="237.7" y="154.3">-CH6</text>
<text x="75.7" y="156.9">C_CH4</text>
<text x="76.6" y="162">I_CH5</text>
<text x="233.4" y="159.4">COMCH6</text>
<text x="75.8" y="167">A_CH5</text>
<text x="237.2" y="164.5">+CH7</text>
<text x="75.8" y="172.1">B_CH5</text>
<text x="237.7" y="169.6">-CH7</text>
<text x="75.7" y="177.2">C_CH5</text>
<text x="233.4" y="174.7">COMCH7</text>
<text x="237.2" y="179.7">+CH8</text>
<text x="76.6" y="182.3">I_CH6</text>
<text x="237.7" y="184.8">-CH8</text>
<text x="75.8" y="187.4">A_CH6</text>
<text x="233.4" y="189.9">COMCH8</text>
<text x="75.7" y="197.5">C_CH6</text>
<text x="75.8" y="192.4">B_CH6</text>
<text x="237.2" y="195">+CH9</text>
<text x="237.7" y="200.1">-CH9</text>
<text x="233.4" y="205.1">COMCH9</text>
<text x="236" y="210.2">+CH10</text>
<text x="236.5" y="215.3">-CH10</text>
<text x="232.3" y="220.4">COMCH10</text>
</g>
<text font-size="2" fill="#800000" x="234" y="67.2">MW100-AI</text>
</svg>
